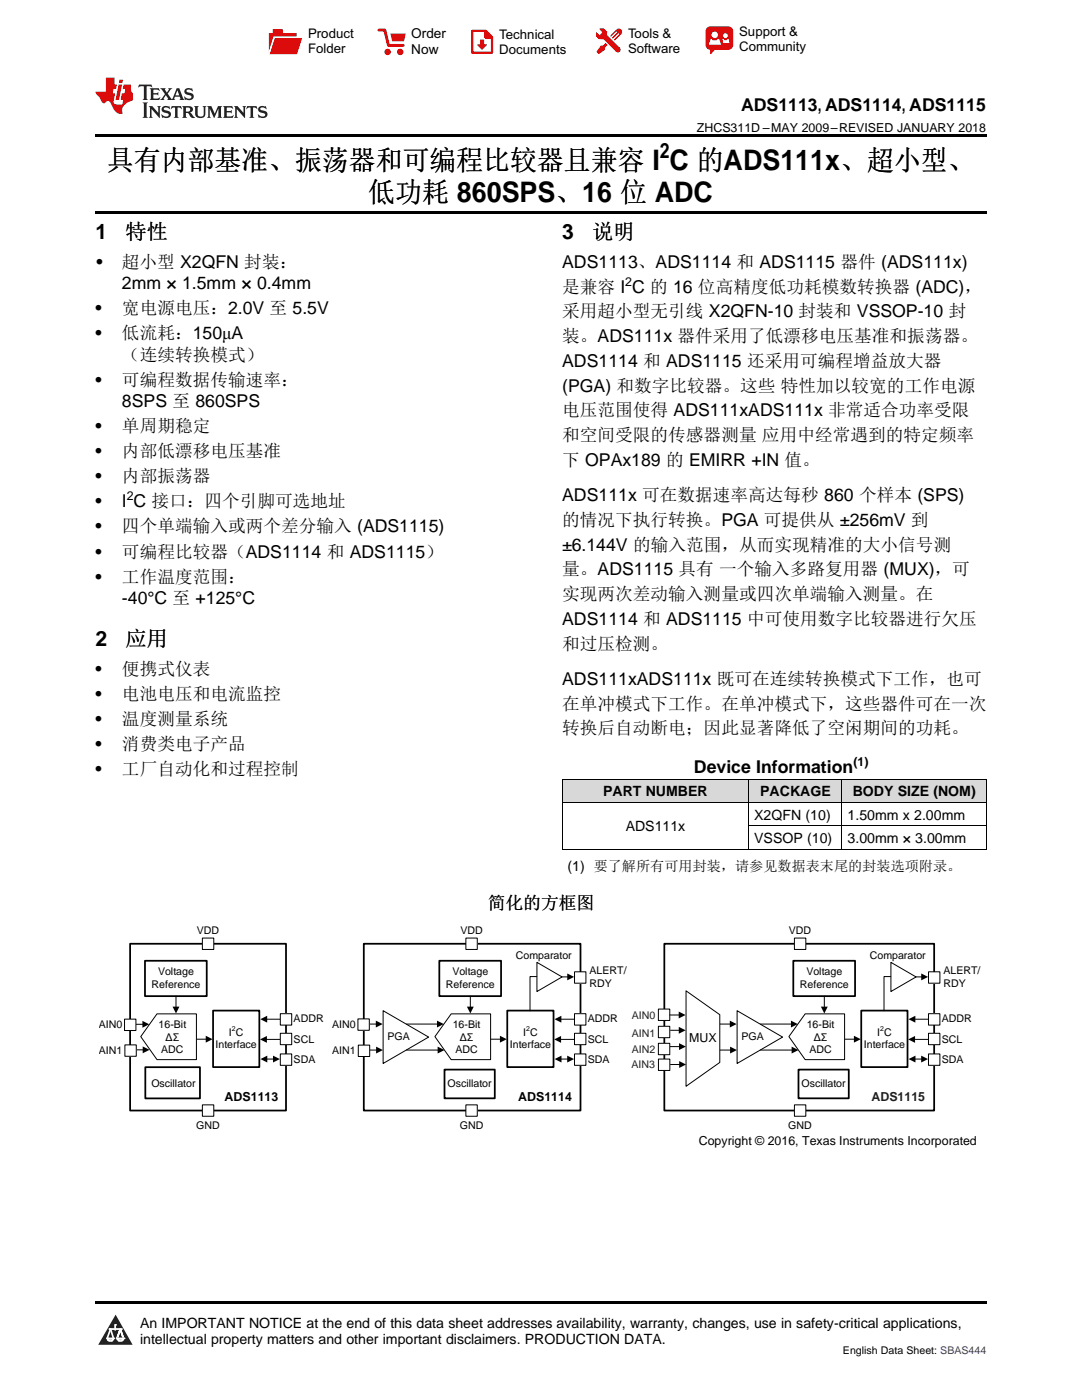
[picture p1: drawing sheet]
<svg xmlns="http://www.w3.org/2000/svg" width="216mm" height="279mm" viewBox="0 0 216 279" stroke-linecap="round" stroke-linejoin="round" font-family="sans-serif">
<g fill="#d8d8d8">
<path d="M112.2 155.5h37.2v4.7h-37.2z"/>
<path d="M149.4 155.5h18.7v4.7h-18.7z"/>
<path d="M168.1 155.5h28.7v4.7h-28.7z"/>
</g>
<path d="M23.1 262.4l3.4 6h-6.9z" fill="#231f20"/>
<path d="M21.4 267.1h1.2l-.3 .5h-.3a.55 .55 0 0 1-.6-.5z" fill-rule="evenodd" fill="#fff"/>
<path d="M21.4 267.1h1.2l-.3 .5h-.3a.55 .55 0 0 1-.6-.5z" fill="none" stroke="#231f20" stroke-width=".34"/>
<path d="M21.4 267.1l1.2 .1-.3 .4h-.5z" fill="none" stroke="#fff" stroke-width=".34"/>
<path d="M23 265.3h.1" fill="none" stroke="#fff" stroke-width=".34"/>
<path d="M23 264.4v.9z" fill="#fff"/>
<path d="M23 264.4v.9z" fill="none" stroke="#fff" stroke-width=".34"/>
<circle cx="23" cy="264.4" r=".17" fill="#fff"/>
<path d="M21.9 265.2h.1" fill="none" stroke="#fff" stroke-width=".34"/>
<path d="M21.9 265.2h2.3z" fill="#fff"/>
<path d="M21.9 265.2h2.3z" fill="none" stroke="#fff" stroke-width=".34"/>
<circle cx="24.2" cy="265.2" r=".17" fill="#fff"/>
<path d="M23.3 267.1h.1" fill="none" stroke="#fff" stroke-width=".34"/>
<path d="M24 265.2l-.7 1.9z" fill="#fff"/>
<path d="M24 265.2l-.7 1.9z" fill="none" stroke="#fff" stroke-width=".34"/>
<path d="M24 265.2l.7 1.9z" fill="#fff"/>
<path d="M24 265.2l.7 1.9z" fill="none" stroke="#fff" stroke-width=".34"/>
<path d="M24.6 267.1h.1" fill="none" stroke="#fff" stroke-width=".34"/>
<circle cx="21.4" cy="267.1" r=".17" fill="#fff"/>
<path d="M22.1 265.2l-.7 1.9z" fill="#fff"/>
<path d="M22.1 265.2l-.7 1.9z" fill="none" stroke="#fff" stroke-width=".34"/>
<path d="M22.1 265.2l.5 1.9z" fill="#fff"/>
<path d="M22.1 265.2l.5 1.9z" fill="none" stroke="#fff" stroke-width=".34"/>
<circle cx="22.6" cy="267.1" r=".17" fill="#fff"/>
<path d="M23.4 267.1h1.3a.65 .65 0 0 1-.7 .5 .65 .65 0 0 1-.6-.5z" fill-rule="evenodd" fill="#fff"/>
<path d="M23.4 267.1h1.3a.65 .65 0 0 1-.7 .5 .65 .65 0 0 1-.6-.5z" fill="none" stroke="#231f20" stroke-width=".34"/>
<path d="M23.4 267.1h1.3l-.4 .5h-.6z" fill="none" stroke="#fff" stroke-width=".34"/>
<path d="M23.3 267.1h.1" fill="none" stroke="#fff" stroke-width=".34"/>
<circle cx="24.7" cy="267.1" r=".17" fill="#fff"/>
<path d="M19 259.7h177.8v.5h-177.8z" fill="#000"/>
<path d="M26 188.3h31.1v33.3h-31.1zM72.6 188.3h43.2v33.3h-43.2zM132.6 188.3h53.8v33.3h-53.8zM29 213h10.9v6.2h-10.9z" fill="none" stroke="#000" stroke-width=".35"/>
<path d="M35.1 198.8v2.3M26.5 209.5h2.1M39 207.4h2.2M53.1 207.4h3M53.1 203.4h3.1" fill="none" stroke="#000" stroke-width=".2"/>
<path d="M28.5 208.8l1.3 .7-1.3 .7zM34.4 200.9h1.4l-.7 1.4zM41.1 206.7l1.3 .7-1.3 .7zM51.9 207.4l1.4-.7v1.4zM51.9 203.4l1.4-.7v1.4z" fill="#000"/>
<path d="M40.4 187.2h2.3v2.3h-2.3z" fill-rule="evenodd" fill="#fff"/>
<path d="M40.4 187.2h2.3v2.3h-2.3z" fill="none" stroke="#000" stroke-width=".2"/>
<path d="M55.9 202.3h2.3v2.3h-2.3z" fill-rule="evenodd" fill="#fff"/>
<path d="M55.9 202.3h2.3v2.3h-2.3z" fill="none" stroke="#000" stroke-width=".2"/>
<path d="M55.9 206.2h2.3v2.3h-2.3z" fill-rule="evenodd" fill="#fff"/>
<path d="M55.9 206.2h2.3v2.3h-2.3z" fill="none" stroke="#000" stroke-width=".2"/>
<path d="M55.9 210.3h2.3v2.3h-2.3z" fill-rule="evenodd" fill="#fff"/>
<path d="M26.8 204.4h1.8M55.9 210.3h2.3v2.3h-2.3z" fill="none" stroke="#000" stroke-width=".2"/>
<path d="M28.4 203.7l1.4 .7-1.4 .7z" fill="#000"/>
<path d="M24.8 203.4h2.3v2.3h-2.3z" fill-rule="evenodd" fill="#fff"/>
<path d="M24.8 203.4h2.3v2.3h-2.3z" fill="none" stroke="#000" stroke-width=".2"/>
<path d="M24.9 208.5h2.3v2.3h-2.3z" fill-rule="evenodd" fill="#fff"/>
<path d="M24.9 208.5h2.3v2.3h-2.3z" fill="none" stroke="#000" stroke-width=".2"/>
<path d="M42.5 201.7h9.2v11.3h-9.2z" fill="none" stroke="#000" stroke-width=".35"/>
<path d="M40.4 220.5h2.3v2.3h-2.3z" fill-rule="evenodd" fill="#fff"/>
<path d="M40.4 220.5h2.3v2.3h-2.3z" fill="none" stroke="#000" stroke-width=".2"/>
<path d="M31.3 202.3h7.9v9.2h-7.9l-3.2-4.6z" fill-rule="evenodd" fill="#fff"/>
<path d="M31.3 202.3h7.9v9.2h-7.9l-3.2-4.6z" fill="none" stroke="#000" stroke-width=".2"/>
<path d="M28.9 191.7h12.4v7.1h-12.4zM88.7 213.5h10v5.7h-10z" fill="none" stroke="#000" stroke-width=".35"/>
<path d="M107.1 192.1l5.1 2.9-5.1 2.9z" fill="#fff"/>
<path d="M107.1 194.9h-1.3v6.8M107.1 192.1l5.1 2.9-5.1 2.9zM112.2 195h1.2" fill="none" stroke="#000" stroke-width=".2"/>
<path d="M113.2 194.3l1.4 .7-1.4 .6z" fill="#000"/>
<path d="M114.6 193.9h2.3v2.3h-2.3z" fill-rule="evenodd" fill="#fff"/>
<path d="M114.6 193.9h2.3v2.3h-2.3z" fill="none" stroke="#000" stroke-width=".2"/>
<path d="M76.4 201.7l9.1 5.3-9.1 5.2z" fill="#fff"/>
<path d="M76.4 201.7l9.1 5.3-9.1 5.2zM133.8 212.4h1.9" fill="none" stroke="#000" stroke-width=".2"/>
<path d="M135.5 211.8l1.4 .6-1.4 .7z" fill="#000"/>
<path d="M131.4 201.4h2.2v2.3h-2.2z" fill-rule="evenodd" fill="#fff"/>
<path d="M131.4 201.4h2.2v2.3h-2.2zM133.7 208.9h2" fill="none" stroke="#000" stroke-width=".2"/>
<path d="M135.5 208.2l1.4 .7-1.4 .7z" fill="#000"/>
<path d="M131.4 204.8h2.2v2.3h-2.2z" fill-rule="evenodd" fill="#fff"/>
<path d="M131.4 204.8h2.2v2.3h-2.2z" fill="none" stroke="#000" stroke-width=".2"/>
<path d="M131.4 208.2h2.2v2.3h-2.2z" fill-rule="evenodd" fill="#fff"/>
<path d="M131.4 208.2h2.2v2.3h-2.2z" fill="none" stroke="#000" stroke-width=".2"/>
<path d="M131.4 211.4h2.3v2.2h-2.3z" fill-rule="evenodd" fill="#fff"/>
<path d="M53.2 211.4h1.4M73.1 209.6h2.1M73.4 204.4h1.8M131.4 211.4h2.3v2.2h-2.3zM133.7 202.6h1.9M133.8 205.6h1.8" fill="none" stroke="#000" stroke-width=".2"/>
<path d="M52 211.4l1.3-.7v1.3zM54.5 210.7l1.3 .7-1.3 .6zM75 203.7l1.4 .7-1.4 .7zM75 208.9l1.4 .7-1.4 .6zM135.4 201.9l1.4 .7-1.4 .6zM135.4 204.9l1.4 .7-1.4 .7z" fill="#000"/>
<path d="M71.4 203.3h2.3v2.3h-2.3z" fill-rule="evenodd" fill="#fff"/>
<path d="M71.4 203.3h2.3v2.3h-2.3z" fill="none" stroke="#000" stroke-width=".2"/>
<path d="M71.5 208.6h2.3v2.2h-2.3z" fill-rule="evenodd" fill="#fff"/>
<path d="M71.5 208.6h2.3v2.2h-2.3zM81.1 209.6h6.4M81.1 204.4h6.3" fill="none" stroke="#000" stroke-width=".2"/>
<path d="M87.2 203.7l1.4 .7-1.4 .7zM87.3 208.9l1.4 .7-1.4 .6z" fill="#000"/>
<path d="M136.9 197.7l6.7 4.8v9.5l-6.7 4.8z" fill-rule="evenodd" fill="#fff"/>
<path d="M136.9 197.7l6.7 4.8v9.5l-6.7 4.8zM97.7 207.4h2.2M111.8 207.4h3M111.8 203.4h3.1" fill="none" stroke="#000" stroke-width=".2"/>
<path d="M99.8 206.7l1.3 .7-1.3 .7zM110.6 207.4l1.4-.7v1.4zM110.6 203.4l1.4-.7v1.4z" fill="#000"/>
<path d="M114.6 202.3h2.3v2.3h-2.3z" fill-rule="evenodd" fill="#fff"/>
<path d="M114.6 202.3h2.3v2.3h-2.3z" fill="none" stroke="#000" stroke-width=".2"/>
<path d="M114.6 206.2h2.3v2.3h-2.3z" fill-rule="evenodd" fill="#fff"/>
<path d="M114.6 206.2h2.3v2.3h-2.3z" fill="none" stroke="#000" stroke-width=".2"/>
<path d="M114.6 210.3h2.3v2.3h-2.3z" fill-rule="evenodd" fill="#fff"/>
<path d="M114.6 210.3h2.3v2.3h-2.3z" fill="none" stroke="#000" stroke-width=".2"/>
<path d="M101.2 201.7h9.3v11.3h-9.3z" fill="none" stroke="#000" stroke-width=".35"/>
<path d="M90 202.3h7.9v9.2h-7.9l-3.2-4.6z" fill-rule="evenodd" fill="#fff"/>
<path d="M93.8 198.8v2.3M90 202.3h7.9v9.2h-7.9l-3.2-4.6zM111.9 211.4h1.4" fill="none" stroke="#000" stroke-width=".2"/>
<path d="M93.2 200.9h1.3l-.7 1.4zM110.7 211.4l1.3-.7v1.3zM113.2 210.7l1.3 .7-1.3 .6z" fill="#000"/>
<path d="M87.7 191.7h12.3v7.1h-12.3zM159.3 213.5h10.1v5.7h-10.1z" fill="none" stroke="#000" stroke-width=".35"/>
<path d="M177.8 192.1l5 2.9-5 2.9z" fill="#fff"/>
<path d="M177.7 194.9h-1.3v6.8M177.8 192.1l5 2.9-5 2.9zM182.8 195h1.2" fill="none" stroke="#000" stroke-width=".2"/>
<path d="M183.8 194.3l1.4 .7-1.4 .6z" fill="#000"/>
<path d="M185.3 193.9h2.2v2.3h-2.2z" fill-rule="evenodd" fill="#fff"/>
<path d="M185.3 193.9h2.2v2.3h-2.2z" fill="none" stroke="#000" stroke-width=".2"/>
<path d="M147.1 201.7l9.1 5.3-9.1 5.2z" fill="#fff"/>
<path d="M143.7 209.6h2.2M143.7 204.4h2.1M147.1 201.7l9.1 5.3-9.1 5.2zM151.7 209.6h6.4M151.7 204.4h6.3M168.3 207.4h2.3M182.4 207.4h3.1M182.5 203.4h3" fill="none" stroke="#000" stroke-width=".2"/>
<path d="M145.6 203.7l1.4 .7-1.4 .7zM145.7 208.9l1.3 .7-1.3 .6zM157.8 203.7l1.4 .7-1.4 .7zM158 208.9l1.3 .7-1.3 .6zM170.4 206.7l1.4 .7-1.4 .7zM181.2 207.4l1.4-.7v1.4zM181.3 203.4l1.3-.7v1.4z" fill="#000"/>
<path d="M185.3 202.3h2.2v2.3h-2.2z" fill-rule="evenodd" fill="#fff"/>
<path d="M185.3 202.3h2.2v2.3h-2.2z" fill="none" stroke="#000" stroke-width=".2"/>
<path d="M185.3 206.2h2.2v2.3h-2.2z" fill-rule="evenodd" fill="#fff"/>
<path d="M185.3 206.2h2.2v2.3h-2.2z" fill="none" stroke="#000" stroke-width=".2"/>
<path d="M185.3 210.3h2.2v2.3h-2.2z" fill-rule="evenodd" fill="#fff"/>
<path d="M185.3 210.3h2.2v2.3h-2.2z" fill="none" stroke="#000" stroke-width=".2"/>
<path d="M171.9 201.7h9.2v11.3h-9.2z" fill="none" stroke="#000" stroke-width=".35"/>
<path d="M160.7 202.3h7.8v9.2h-7.8l-3.3-4.6z" fill-rule="evenodd" fill="#fff"/>
<path d="M164.5 198.8v2.3M160.7 202.3h7.8v9.2h-7.8l-3.3-4.6zM182.5 211.4h1.5" fill="none" stroke="#000" stroke-width=".2"/>
<path d="M163.8 200.9h1.4l-.7 1.4zM181.3 211.4l1.4-.7v1.3zM183.8 210.7l1.4 .7-1.4 .6z" fill="#000"/>
<path d="M158.3 191.7h12.3v7.1h-12.3z" fill="none" stroke="#000" stroke-width=".35"/>
<path d="M93 187.2h2.2v2.3h-2.2z" fill-rule="evenodd" fill="#fff"/>
<path d="M93 187.2h2.2v2.3h-2.2z" fill="none" stroke="#000" stroke-width=".2"/>
<path d="M93 220.5h2.2v2.3h-2.2z" fill-rule="evenodd" fill="#fff"/>
<path d="M93 220.5h2.2v2.3h-2.2z" fill="none" stroke="#000" stroke-width=".2"/>
<path d="M158.5 187.2h2.3v2.3h-2.3z" fill-rule="evenodd" fill="#fff"/>
<path d="M158.5 187.2h2.3v2.3h-2.3z" fill="none" stroke="#000" stroke-width=".2"/>
<path d="M158.5 220.5h2.3v2.3h-2.3z" fill-rule="evenodd" fill="#fff"/>
<path d="M112.2 155.5h84.6M112.2 155.5v14M149.4 155.5v14M168 155.5v14M196.8 155.5v14M112.2 169.5h84.6M112.2 160.1h84.6M149.4 164.8h47.4M158.5 220.5h2.3v2.3h-2.3z" fill="none" stroke="#000" stroke-width=".2"/>
<path d="M19 26.8h177.8v.6h-177.8zM19 42.2h177.8v.6h-177.8z" fill="#000"/>
<path d="M27.7 16.9l-.1 .6 .6-.3h.5v.2v2.2l-.2 .4h1l-.2-.4v-2.2v-.2h.5l.6 .3-.2-.6zM29.9 17.6l.2 .4v1.6l-.2 .4h1.9l.1-.6a1.09 1.09 0 0 1-1.3 .1v-.6h.6l.4 .2v-.7l-.2 .2h-.8v-.6l.2-.1a1.01 1.01 0 0 1 1 .3l-.1-.6zM32 17.6l.9 1.2-1 1.2h.9l-.2-.3 .5-.7 .5 .7-.3 .3h1.7l-.2-.3 .1-.4h1l.1 .4-.2 .3h1l-.3-.4-.7-2h-.5l-1 2.2-.8-1.1 .9-1.1h-.9l.2 .2-.4 .7-.4-.7 .2-.2zM35.4 18l.4 1h-.8zM37 17.7a.66 .66 0 0 0-.2 .8 .66 .66 0 0 0 .6 .4l.7 .2 .1 .2a.8 .8 0 0 1-.7 .4 .8 .8 0 0 1-.7-.5l.1 .8 .2-.2a.94 .94 0 0 0 1.1 .1 .94 .94 0 0 0 .4-.9 1.48 1.48 0 0 0-1.3-.6v-.4a1.1 1.1 0 0 1 1.2 .2l-.2-.6-.2 .1-.5-.1zM28.5 20.4l.2 .4v2.3l-.2 .4h1l-.2-.4v-2.3l.2-.4zM29.7 21.2l.2 .4v1.5l-.2 .4h.8l-.3-.4 .1-1.3 1.6 1.8v-2l.2-.4h-.7l.2 .2v1.1l-1.2-1.3zM32.5 21.3a.66 .66 0 0 0-.2 .8 .66 .66 0 0 0 .6 .4l.6 .2 .2 .2a.8 .8 0 0 1-.8 .4 .8 .8 0 0 1-.7-.5l.2 .7 .2-.1a.94 .94 0 0 0 1 .1 .94 .94 0 0 0 .5-1 1.47 1.47 0 0 0-1.3-.6l-.1-.3a1.1 1.1 0 0 1 1.3 .2l-.2-.6-.2 .1-.5-.2zM34.3 21.2l-.2 .6a.64 .64 0 0 1 .8-.3v1.6l-.2 .4h1l-.3-.4 .1-1.6a.66 .66 0 0 1 .8 .3l-.2-.6zM36.3 21.2l.3 .4v1.5l-.3 .4h1l-.2-.2v-.7h.5l.1 .1a.8 .8 0 0 0 1.2 .7l-1-1a.62 .62 0 0 0 .6-.5 .62 .62 0 0 0-.6-.7zM37.1 21.5h.1a.48 .48 0 0 1 .6 0 .48 .48 0 0 1 .1 .6l-.2 .1-.6 .1zM38.7 21.2l.2 .2a2.29 2.29 0 0 0 .4 2 1.05 1.05 0 0 0 1.7-.7v-1.3l.2-.2h-.8l.2 .4v1.1a.61 .61 0 0 1-.6 .6 .61 .61 0 0 1-.6-.6v-1.1l.3-.4zM41.3 21.2l.3 .4v1.5l-.3 .4h.8l-.2-.4v-1.4l.8 1.9 .9-1.9v1.4l-.2 .4h.9l-.2-.4v-1.5l.2-.4h-.8l-.7 1.5-.6-1.5zM44.5 21.2l.2 .4v1.5l-.2 .4h1.9l.2-.6a1.1 1.1 0 0 1-1.4 .2v-.7h.6l.4 .2v-.6l-.2 .1-.8 .1v-.6l.2-.1a1.02 1.02 0 0 1 1.1 .2l-.2-.5zM46.7 21.2l.2 .4v1.5l-.2 .4h.8l-.3-.4 .1-1.3 1.6 1.8v-2l.2-.4h-.7l.2 .2v1.1l-1.2-1.3zM49.3 21.2l-.1 .6a.64 .64 0 0 1 .8-.3v1.6l-.3 .4h1l-.2-.4v-1.6a.66 .66 0 0 1 .8 .3l-.1-.6zM51.7 21.3a.66 .66 0 0 0-.2 .7 .66 .66 0 0 0 .7 .5l.6 .2 .1 .2a.8 .8 0 0 1-.7 .4 .8 .8 0 0 1-.7-.5l.1 .7 .2-.1a.94 .94 0 0 0 1.1 .1 .94 .94 0 0 0 .4-1 1.48 1.48 0 0 0-1.2-.6l-.1-.3a1.1 1.1 0 0 1 1.2 .2l-.2-.6-.1 .1-.6-.2z" fill="#231f20"/>
<path d="M21.1 15.5v2.8h-2v.4l.9 .9a.96 .96 0 0 0 1 1 .59 .59 0 0 1 .5-.4 .59 .59 0 0 1 .5 .3l.4 .8a1.61 1.61 0 0 0 2.1 1.3 1.63 1.63 0 0 1 1.1-2.2l.9-.3v-1.5a1.6 1.6 0 0 1-.4-1.7h-1.4l-.2 .9h.5l-.2 .8h-.5l-.2 1v.3h.5l-.2 .9h-.7a.74 .74 0 0 1-1-.6l.3-1.6h-.5l.2-.8h.5l.1-.9h-.4v-1.4zM23.7 16.9l-.7 3h.8l.6-3zM23.8 15.9l-.1 .7h.7l.2-.7z" fill="#ee1d23"/>
<g fill="#d60000">
<path d="M54.4 5.8h2v.8h2.8v4.2h-5.5v-4.2h.7z" fill-rule="evenodd"/>
<path d="M54.7 7.5h5.6l-1 3.3h-5.6z" fill-rule="evenodd"/>
</g>
<path d="M54.6 7.4h5.8l-.1 .1h-5.5l-1.1 3.3z" fill-rule="evenodd" fill="#fff"/>
<path d="M54.6 7.4h5.8l-.1 .1h-5.5l-1.1 3.3z" fill="none" stroke="#fff" stroke-width=".2"/>
<path d="M75.6 6h1.2l.7 3.1h3" fill="none" stroke="#d60000" stroke-width=".56"/>
<g fill="#d60000">
<path d="M77.9 6.7h3.1l-.4 1.5h-2.3z" fill-rule="evenodd"/>
<circle cx="77.3" cy="10.4" r=".64"/>
<circle cx="79.9" cy="10.4" r=".64"/>
</g>
<path d="M94.2 6.2h2.7l1.3 1.2v3.1h-4z" fill="none" stroke="#d60000" stroke-width=".44"/>
<g fill="#d60000">
<path d="M95.8 7.9h.8v1h.6l-1 1.1-1-1v-.1h.6z" fill-rule="evenodd"/>
<path d="M96.6 6.2h.3l1.3 1.2v.4h-1.3l-.3-.4z" fill-rule="evenodd"/>
<path d="M119.6 5.7h.9l.6 .6 .1 .7 2.5 2.5-.8 .8-2.3-2.3-1.1-.2-.6-.6v-.8l.7 .6 .5-.4v-.2l-.4-.5z" fill-rule="evenodd"/>
<path d="M119.9 9.1h.4l.5-.5 .4 .4-.5 .5v.4l-1.2 .9-.5-.5z" fill-rule="evenodd"/>
<path d="M123 5.9a.67 .67 0 0 1 .9 0 .67 .67 0 0 1 0 .9z" fill-rule="evenodd"/>
<path d="M123 5.9l.9 .9-1.2 1.2h-.2l.1-.2 .9-.9 .1-.2h-.3l-.9 1h-.2v-.2l.9-1 .1-.2h-.3l-.9 1h-.2v-.2z" fill-rule="evenodd"/>
<circle cx="123.3" cy="9.9" r=".54"/>
</g>
<path d="M121.1 6.3l-.1 .7" fill="none" stroke="#d60000" stroke-width=".2"/>
<g fill="#d60000">
<path d="M141.1 5.5l.6-.2h3.6a.95 .95 0 0 1 1 .9v2.8a.95 .95 0 0 1-1 .9h-3.6a.95 .95 0 0 1-.9-.9v-2.8z" fill-rule="evenodd"/>
<path d="M141.7 9.9h.9l-.7 .9h-.2z" fill-rule="evenodd"/>
</g>
<g fill="#fff">
<path d="M144.3 8.6h1.3z"/>
<path d="M141.8 7.8h.3l.1 .2h.8l.2-.2h.3l.4 1.1h-2.5z" fill-rule="evenodd"/>
<path d="M144.2 7.8h.2l.2 .2h.4l.2-.2h.2l.2 .8h-1.3z" fill-rule="evenodd"/>
<circle cx="142.6" cy="6.9" r=".65"/>
<circle cx="144.8" cy="7.1" r=".48"/>
</g>
<g font-size="5.6">
<text x="21.3" y="33.9">具有内部基准、振荡器和可编程比较器且兼容 I C 的ADS111x、超小型、</text>
<text x="73.5" y="40.2">低功耗 860SPS、16 位 ADC</text>
</g>
<g font-size="4.2">
<text x="131.7" y="31.6">2</text>
<text x="19" y="47.8">1</text>
<text x="25" y="47.8">特性</text>
<text x="112.2" y="47.8">3</text>
<text x="118.1" y="47.8">说明</text>
<text x="19" y="128.9">2</text>
<text x="25" y="128.9">应用</text>
</g>
<g font-size="3.5">
<text x="147.9" y="22.2">ADS1113, ADS1114, ADS1115</text>
<text x="19.2" y="53.5">•</text>
<text x="24.3" y="53.5">超小型 X2QFN 封装：</text>
<text x="112.2" y="53.5">ADS1113、ADS1114 和 ADS1115 器件 (ADS111x)</text>
<text x="24.3" y="57.7">2mm × 1.5mm × 0.4mm</text>
<text x="112.2" y="58.4">是兼容 I C 的 16 位高精度低功耗模数转换器 (ADC)，</text>
<text x="19" y="62.7">•</text>
<text x="24.3" y="62.7">宽电源电压：2.0V 至 5.5V</text>
<text x="112.2" y="63.4">采用超小型无引线 X2QFN-10 封装和 VSSOP-10 封</text>
<text x="19" y="67.7">•</text>
<text x="24.3" y="67.7">低流耗：150μA</text>
<text x="24.3" y="72">（连续转换模式）</text>
<text x="112.2" y="68.3">装。ADS111x 器件采用了低漂移电压基准和振荡器。</text>
<text x="19" y="77">•</text>
<text x="24.3" y="77">可编程数据传输速率：</text>
<text x="112.2" y="73.2">ADS1114 和 ADS1115 还采用可编程增益放大器</text>
<text x="24.3" y="81.2">8SPS 至 860SPS</text>
<text x="112.2" y="78.2">(PGA) 和数字比较器。这些 特性加以较宽的工作电源</text>
<text x="112.2" y="83.1">电压范围使得 ADS111xADS111x 非常适合功率受限</text>
<text x="19" y="86.2">•</text>
<text x="24.3" y="86.2">单周期稳定</text>
<text x="112.2" y="88.1">和空间受限的传感器测量 应用中经常遇到的特定频率</text>
<text x="19" y="91.2">•</text>
<text x="24.3" y="91.2">内部低漂移电压基准</text>
<text x="112.2" y="93">下 OPAx189 的 EMIRR +IN 值。</text>
<text x="19" y="96.2">•</text>
<text x="19" y="101.2">•</text>
<text x="24.3" y="96.2">内部振荡器</text>
<text x="24.3" y="101.2">I C 接口：四个引脚可选地址</text>
<text x="112.2" y="100">ADS111x 可在数据速率高达每秒 860 个样本 (SPS)</text>
<text x="19" y="106.3">•</text>
<text x="24.3" y="106.3">四个单端输入或两个差分输入 (ADS1115)</text>
<text x="112.2" y="105">的情况下执行转换。PGA 可提供从 ±256mV 到</text>
<text x="19" y="111.3">•</text>
<text x="24.3" y="111.3">可编程比较器（ADS1114 和 ADS1115）</text>
<text x="112.2" y="109.9">±6.144V 的输入范围，从而实现精准的大小信号测</text>
<text x="19" y="116.3">•</text>
<text x="24.3" y="116.3">工作温度范围：</text>
<text x="112.2" y="114.8">量。ADS1115 具有 一个输入多路复用器 (MUX)，可</text>
<text x="112.2" y="119.8">实现两次差动输入测量或四次单端输入测量。在</text>
<text x="24.3" y="120.5">-40°C 至 +125°C</text>
<text x="112.2" y="124.7">ADS1114 和 ADS1115 中可使用数字比较器进行欠压</text>
<text x="112.2" y="129.6">和过压检测。</text>
<text x="19" y="134.7">•</text>
<text x="24.3" y="134.7">便携式仪表</text>
<text x="112.2" y="136.7">ADS111xADS111x 既可在连续转换模式下工作，也可</text>
<text x="19" y="139.7">•</text>
<text x="24.3" y="139.7">电池电压和电流监控</text>
<text x="112.2" y="141.6">在单冲模式下工作。在单冲模式下，这些器件可在一次</text>
<text x="19" y="144.7">•</text>
<text x="19" y="149.7">•</text>
<text x="24.3" y="144.7">温度测量系统</text>
<text x="24.3" y="149.7">消费类电子产品</text>
<text x="112.2" y="146.5">转换后自动断电；因此显著降低了空闲期间的功耗。</text>
<text x="19" y="154.7">•</text>
<text x="24.3" y="154.7">工厂自动化和过程控制</text>
<text x="138.5" y="154.3">Device Information</text>
<text x="97.4" y="181.5">简化的方框图</text>
</g>
<g font-size="2.8">
<text x="120.3" y="158.9">PART NUMBER</text>
<text x="151.7" y="158.9">PACKAGE</text>
<text x="170.1" y="158.9">BODY SIZE (NOM)</text>
<text x="124.8" y="165.9">ADS111x</text>
<text x="150.5" y="163.6">X2QFN (10)</text>
<text x="169.1" y="163.6">1.50mm x 2.00mm</text>
<text x="113.2" y="173.7">(1) 要了解所有可用封装，请参见数据表末尾的封装选项附录。</text>
<text x="150.5" y="168.2">VSSOP (10)</text>
<text x="169.1" y="168.2">3.00mm × 3.00mm</text>
<text x="27.9" y="265">An IMPORTANT NOTICE at the end of this data sheet addresses availability, warranty, changes, use in safety-critical applications,</text>
<text x="27.9" y="268.2">intellectual property matters and other important disclaimers. PRODUCTION DATA.</text>
</g>
<g font-size="2.7">
<text x="82.1" y="7.7">Order</text>
<text x="82.1" y="10.7">Now</text>
</g>
<g font-size="2.6">
<text x="61.5" y="7.6">Product</text>
<text x="61.5" y="10.6">Folder</text>
<text x="99.6" y="7.8">Technical</text>
<text x="99.6" y="10.8">Documents</text>
<text x="125.3" y="7.6">Tools &amp;</text>
<text x="125.3" y="10.6">Software</text>
<text x="147.5" y="7.2">Support &amp;</text>
<text x="147.5" y="10.2">Community</text>
</g>
<g font-size="2.5">
<text x="139.1" y="26.3">ZHCS311D –MAY 2009–REVISED JANUARY 2018</text>
<text x="124.8" y="57">2</text>
<text x="25.3" y="99.8">2</text>
<text x="170.3" y="152.9">(1)</text>
<text x="137.5" y="208">MUX</text>
<text x="44.8" y="219.6">ADS1113</text>
<text x="103.4" y="219.6">ADS1114</text>
<text x="139.4" y="228.4">Copyright © 2016, Texas Instruments Incorporated</text>
</g>
<text font-size="2.5" fill="#221f20" x="173.9" y="219.6">ADS1115</text>
<g font-size="2.1">
<text x="39.3" y="186.3">VDD</text>
<text x="91.9" y="186.3">VDD</text>
<text x="102.9" y="191.5">Comparator</text>
<text x="157.4" y="186.3">VDD</text>
<text x="173.6" y="191.5">Comparator</text>
<text x="30.2" y="197.2">Reference</text>
<text x="31.5" y="194.6">Voltage</text>
<text x="89" y="197.2">Reference</text>
<text x="90.3" y="194.6">Voltage</text>
<text x="117.6" y="194.4">ALERT/</text>
<text x="117.6" y="197">RDY</text>
<text x="159.6" y="197.2">Reference</text>
<text x="160.9" y="194.6">Voltage</text>
<text x="188.3" y="194.4">ALERT/</text>
<text x="188.3" y="197">RDY</text>
<text x="58.6" y="203.9">ADDR</text>
<text x="117.3" y="203.9">ADDR</text>
<text x="187.9" y="203.9">ADDR</text>
<text x="19.7" y="205.3">AIN0</text>
<text x="31.6" y="205.1">16-Bit</text>
<text x="33" y="207.7">˚Ø</text>
<text x="43" y="209.2">Interface</text>
<text x="45.7" y="206.7">I C</text>
<text x="58.6" y="208.2">SCL</text>
<text x="66.3" y="205.1">AIN0</text>
<text x="77.3" y="207.6">PGA</text>
<text x="90.3" y="205.1">16-Bit</text>
<text x="91.7" y="207.7">˚Ø</text>
<text x="101.7" y="209.2">Interface</text>
<text x="104.4" y="206.7">I C</text>
<text x="117.3" y="208.2">SCL</text>
<text x="148" y="207.6">PGA</text>
<text x="161" y="205.1">16-Bit</text>
<text x="162.4" y="207.7">˚Ø</text>
<text x="172.4" y="209.2">Interface</text>
<text x="175" y="206.7">I C</text>
<text x="187.9" y="208.2">SCL</text>
<text x="19.7" y="210.4">AIN1</text>
<text x="32.2" y="210.2">ADC</text>
<text x="58.6" y="212.1">SDA</text>
<text x="66.3" y="210.4">AIN1</text>
<text x="90.9" y="210.2">ADC</text>
<text x="117.3" y="212.1">SDA</text>
<text x="161.5" y="210.2">ADC</text>
<text x="187.9" y="212.1">SDA</text>
<text x="30.2" y="217">Oscillator</text>
<text x="89.3" y="217">Oscillator</text>
<text x="159.9" y="217">Oscillator</text>
<text x="39.2" y="225.4">GND</text>
<text x="91.7" y="225.4">GND</text>
<text x="157.3" y="225.4">GND</text>
<text x="168.2" y="270.2">English Data Sheet: SBAS444</text>
</g>
<g font-size="2.1" fill="#221f20">
<text x="126.1" y="203.3">AIN0</text>
<text x="126.1" y="206.9">AIN1</text>
<text x="126" y="213.1">AIN3</text>
<text x="126.1" y="210.2">AIN2</text>
</g>
<g font-size="1.4">
<text x="46.3" y="205.7">2</text>
<text x="105" y="205.7">2</text>
<text x="175.6" y="205.7">2</text>
</g>
</svg>
